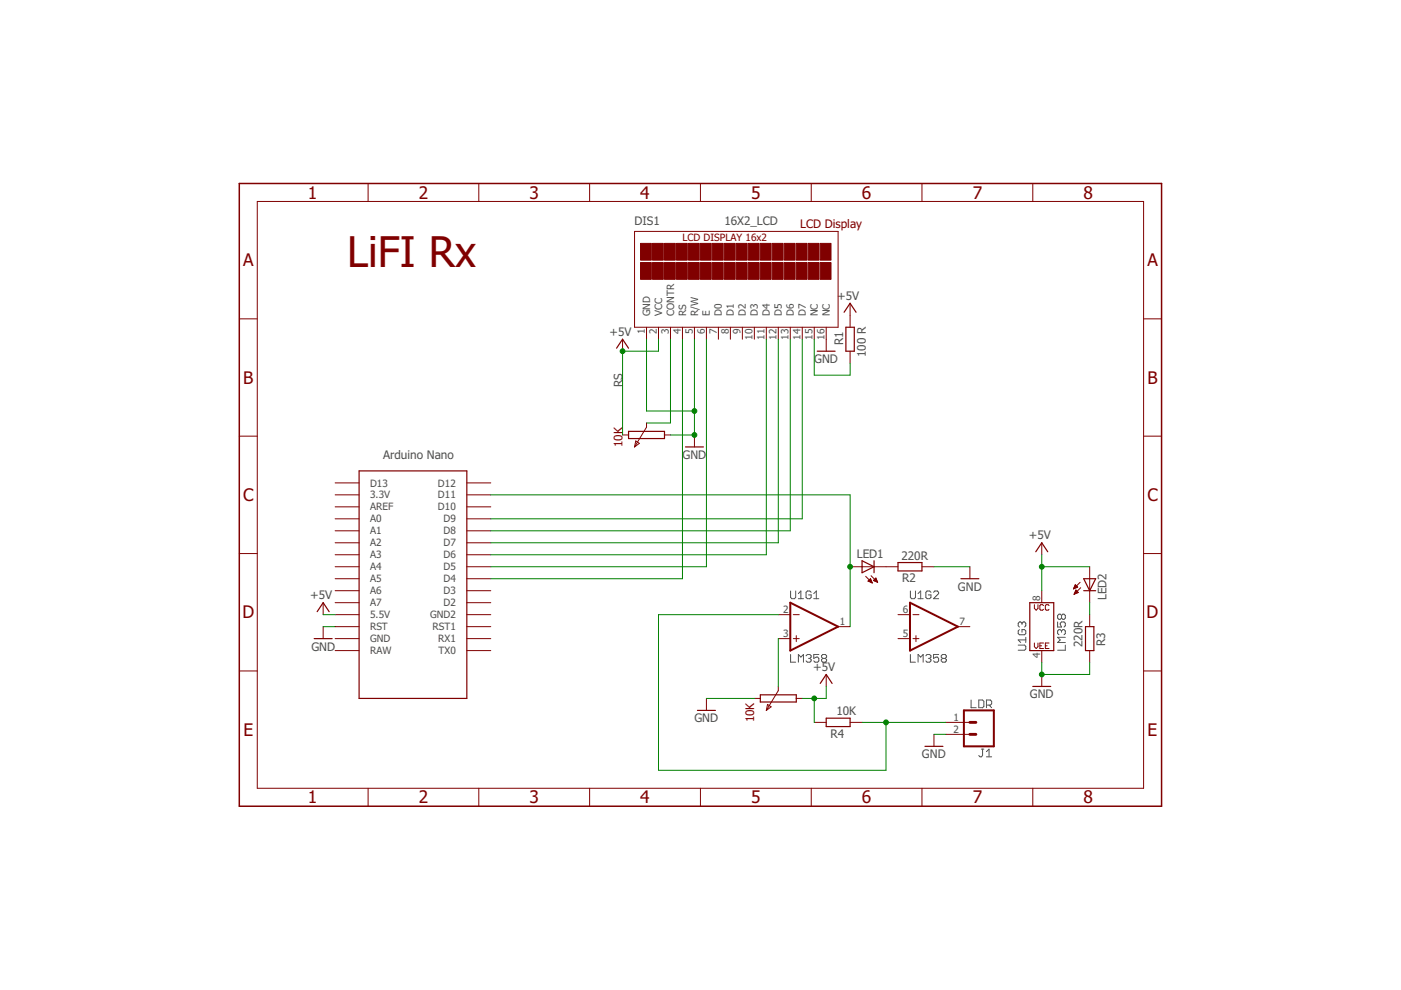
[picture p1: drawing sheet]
<svg xmlns="http://www.w3.org/2000/svg" width="297mm" height="210mm" viewBox="0 0 297 210" stroke-linecap="round" stroke-linejoin="round" font-family="sans-serif">
<g fill="none" stroke="#505050" stroke-width=".21">
<path d="M167.6 125.3v1.4l.3 .2h.5l.3-.2v-1.4M167.6 138.8v1.6h1.1M169.3 126.9h1M169.3 125.9l.5-.6v1.6M170.9 139l.3-.2h.5l.3 .2v.3l-.3 .3M171.4 139.6h.3M171.7 139.6l.3 .2v.3l-.3 .3h-.5l-.3-.3M172 125.6l-.3-.3h-.5l-.3 .3v1.1l.3 .2h.5l.3-.2v-.6h-.6M172.5 126.9h1.1M172.5 125.9l.6-.6v1.6M173.6 138.8h-1.1v.8l.6-.3h.3l.2 .3v.5l-.2 .3h-.6l-.3-.3M174.4 139.6l-.2 .2v.3l.2 .3h.6l.3-.3v-.3l-.3-.2"/>
<path d="M174.4 139.6l-.2-.3v-.3l.2-.2h.6l.3 .2v.3l-.3 .3M174.4 139.6h.6M193 125.3v1.4l.3 .2h.5l.3-.2v-1.4M193 138.8v1.6h1.1M194.6 126.9h1.1M194.6 125.9l.6-.6v1.6M196.3 139l.3-.2h.5l.3 .2v.3l-.3 .3M196.8 139.6h.3M197.1 139.6l.3 .2v.3l-.3 .3h-.5l-.3-.3M197.4 125.6l-.3-.3h-.5l-.3 .3v1.1l.3 .2h.5l.3-.2v-.6h-.6M197.9 125.6l.3-.3h.5l.3 .3v.3l-1.1 1h1.1M199 138.8h-1.1v.8l.8-.3 .3 .3v.5l-.3 .3h-.5l-.3-.3"/>
<path d="M199.8 139.6l-.2 .2v.3l.2 .3h.6l.2-.3v-.3l-.2-.2M199.8 139.6l-.2-.3v-.3l.2-.2h.6l.2 .2v.3l-.2 .3M199.8 139.6h.6M215.9 136.8h1.3l.3 .3v.5l-.3 .3h-1.3M216.1 133.5l-.2 .3v.5l.2 .3h1.1l.3-.3v-.5l-.3-.3h-.5v.5M216.7 132.1l.3-.2h.2l.3 .2v.6l-.3 .2M216.7 132.1l-.3-.2h-.3l-.2 .2v.6l.2 .2M216.7 132.1v.3M217.5 135.1v1.1M217.5 135.7h-1.6l.5 .5M224.2 131.9v1h.9l-.3-.5v-.3l.3-.2h.5l.3 .2v.6l-.3 .2M225.1 133.8l-.3-.3h-.3l-.3 .3v.5l.3 .3"/>
<path d="M225.1 133.8l.2-.3h.3l.3 .3v.5l-.3 .3M225.1 130.5l.2-.3h.3l.3 .3v.5l-.3 .3h-.3l-.2-.3M225.1 130.5l-.3-.3h-.3l-.3 .3v.5l.3 .3h.3l.3-.3M225.1 130.5v.5M225.1 133.8v.2M225.9 136.8v1.1h-1.7M225.9 135.1h-1.7l.6 .6-.6 .5h1.7M169.3 140.4v-1.6l.5 .5 .5-.5v1.6M194.6 140.4v-1.6l.6 .5 .5-.5v1.6M205.9 148.4v1.7h1.1M207.5 148.4h.8l.3 .3v1.1l-.3 .3h-.8zM208.1 158.8h.5"/>
<path d="M208.3 158.8v1.4l-.2 .3h-.3l-.3-.3M209.1 149.5h.9l.2-.3v-.5l-.2-.3h-.9v1.7M209.1 159.4l.6-.6v1.7M209.7 149.5l.5 .6M209.1 160.5h1.1"/>
</g>
<path d="M50.7 38.9h195.6v132h-195.6z" fill="none" stroke="#800000" stroke-width=".32"/>
<g fill="none" stroke="#800000" stroke-width=".21">
<path d="M78 38.9v3.8M101.5 38.9v3.8M125 38.9v3.8M148.5 38.9v3.8M172 38.9v3.8M195.5 38.9v3.8M219 38.9v3.8M54.5 42.7h188v124.4h-188zM134.5 49.1h43.2v20.3h-43.2zM50.7 67.6h3.8M132 71.9v2.6M137.1 69.4v2.5"/>
<path d="M139.6 69.4v2.5M142.2 69.4v2.5M144.7 69.4v2.5M147.2 69.4v2.5M149.8 69.4v2.5M152.3 69.4v2.5M154.9 69.4v2.5M157.4 69.4v2.5M159.9 69.4v2.5M162.5 69.4v2.5M165 69.4v2.5M167.6 69.4v2.5"/>
<path d="M170.1 69.4v2.5M172.6 69.4v2.5M175.2 69.4v5.1M180.2 64.3v5.1M180.2 74.5v2.5M242.5 67.6h3.8M50.7 92.5h3.8M132 92.2h1.3M134.8 93.5l.8 .5-1.1 .8zM137.1 89.7v.9l-2.6 4.2M140.9 92.2h1.3M147.2 92.2v2.6"/>
<path d="M242.5 92.5h3.8M50.7 117.4h3.8M71.1 104.9h5M71.1 107.5h5M71.1 117.6h5M71.1 115.1h5M71.1 112.5h5M71.1 110h5M71.1 102.4h5M99 104.9h5.1M99 107.5h5.1M99 117.6h5.1"/>
<path d="M99 115.1h5.1M99 112.5h5.1M99 110h5.1M99 102.4h5.1M220.9 115.1v2.5M242.5 117.4h3.8M68.5 127.8v2.5M68.5 132.9v2.5M71.1 137.9h5M71.1 135.4h5M71.1 132.9h5M71.1 130.3h5"/>
<path d="M71.1 127.8h5M71.1 125.2h5M71.1 122.7h5M71.1 120.2h5M99 137.9h5.1M99 135.4h5.1M99 132.9h5.1M99 130.3h5.1M99 127.8h5.1M99 125.2h5.1M99 122.7h5.1M99 120.2h5.1"/>
<path d="M165 135.4h2.6M165 130.3h2.6M168.2 135.4h1.3M168.2 130.3h1.3M168.8 134.8v1.2M177.7 132.9h2.5M180.2 120.2h10.2M183.5 122.2l1.4 1.4M184.1 123.2h.7M184.2 123.1h.5M184.3 123.3h.5M184.3 122.9h.4"/>
<path d="M184.4 122.8h.2M184.6 122.7h.1M184.6 122.7l-.6 .5 .9 .4M184.6 122.7l.3 .9M184.6 123.4h.3M184.7 122.1l1.4 1.4M184.8 123.5h.1M185.2 123.1l.9 .4M185.2 123.1h.7M185.3 122.9h.6M185.4 123.2h.6M185.5 122.8h.3"/>
<path d="M185.6 122.7h.2M185.7 122.6l-.5 .5M185.7 122.6l.4 .9M185.7 122.6h.1M185.7 123.3h.3M186 123.4h.1M190.4 135.4h2.5M190.4 130.3h2.5M193.6 135.4h1.2M193.6 130.3h1.2M194.2 134.8v1.2M195.5 120.2h2.5"/>
<path d="M203.1 132.9h2.5M205.6 120.2v2.5M219.3 128.2v.8l.4 .4 .4-.4v-.8M219.3 136.3v.8l.4 .4 .4-.4v-.8M220.5 136.9h.4M220.9 125.2v2.6M220.9 137.9v2.6M221.3 136.3h-.8v1.2h.8M221.3 128.4l-.3-.2h-.3l-.2 .2v.8l.2 .2h.3l.3-.2M221.6 136.9h.4M222.4 136.3h-.8v1.2h.8M222.4 128.4l-.2-.2h-.4l-.2 .2v.8l.2 .2h.4l.2-.2"/>
<path d="M227.6 124.8h.3M227.7 124.6h.4M227.8 124.5h.6M227.8 126h.1M227.8 124.4h.6M227.8 125.8h.3M227.9 124.3h.4M227.9 125.7h.5M227.9 124.1h.3M227.9 125.6h.7M228 124h.1M228 125.5h.5"/>
<path d="M228 124l.5 .5-.9 .4zM228 125.3h.3M228 125.2h.2M228.1 125.1l-.4 .9M228.1 125.1l.5 .5M228.1 125.1h.1M228.6 125.6l-.9 .4M229 123.5l-1.4 1.4M229.1 124.6l-1.4 1.4M231 120.2v7.6M231 130.3v2.6M231 137.9v2.6"/>
<path d="M50.7 142.3h3.8M149.8 148.1v2.5M159.9 148.1h1.3M162.7 149.4l.8 .5-1 .7zM165 145.5v.9l-2.5 4.2M168.8 148.1h1.3M172.6 153.2h2.6M175.2 143v2.5M180.2 153.2h2.6M198 155.7v2.5M200.6 153.2h5M200.6 155.7h5"/>
<path d="M220.9 143v2.5M242.5 142.3h3.8M78 167.1v3.8M101.5 167.1v3.8M125 167.1v3.8M148.5 167.1v3.8M172 167.1v3.8M195.5 167.1v3.8M219 167.1v3.8"/>
</g>
<g fill="#800000" stroke="#800000" stroke-width=".21">
<path d="M135.8 51.6h2.3v3.6h-2.3z"/>
<path d="M135.8 55.7h2.3v3.5h-2.3z"/>
<path d="M138.3 51.6h2.3v3.6h-2.3z"/>
<path d="M138.3 55.7h2.3v3.5h-2.3z"/>
<path d="M140.9 51.6h2.3v3.6h-2.3z"/>
<path d="M140.9 55.7h2.3v3.5h-2.3z"/>
<path d="M143.4 51.6h2.3v3.6h-2.3z"/>
<path d="M143.4 55.7h2.3v3.5h-2.3z"/>
<path d="M146 51.6h2.3v3.6h-2.3z"/>
<path d="M146 55.7h2.3v3.5h-2.3z"/>
<path d="M148.5 51.6h2.3v3.6h-2.3z"/>
<path d="M148.5 55.7h2.3v3.5h-2.3z"/>
<path d="M151 51.6h2.3v3.6h-2.3z"/>
<path d="M151 55.7h2.3v3.5h-2.3z"/>
<path d="M153.6 51.6h2.3v3.6h-2.3z"/>
<path d="M153.6 55.7h2.3v3.5h-2.3z"/>
<path d="M156.1 51.6h2.3v3.6h-2.3z"/>
<path d="M156.1 55.7h2.3v3.5h-2.3z"/>
<path d="M158.7 51.6h2.3v3.6h-2.3z"/>
<path d="M158.7 55.7h2.3v3.5h-2.3z"/>
<path d="M161.2 51.6h2.3v3.6h-2.3z"/>
<path d="M161.2 55.7h2.3v3.5h-2.3z"/>
<path d="M163.7 51.6h2.3v3.6h-2.3z"/>
<path d="M163.7 55.7h2.3v3.5h-2.3z"/>
<path d="M166.3 51.6h2.3v3.6h-2.3z"/>
<path d="M166.3 55.7h2.3v3.5h-2.3z"/>
<path d="M168.8 51.6h2.3v3.6h-2.3z"/>
<path d="M168.8 55.7h2.3v3.5h-2.3z"/>
<path d="M171.4 51.6h2.3v3.6h-2.3z"/>
<path d="M171.4 55.7h2.3v3.5h-2.3z"/>
<path d="M173.9 51.6h2.3v3.6h-2.3z"/>
<path d="M173.9 55.7h2.3v3.5h-2.3z"/>
</g>
<g fill="none" stroke="#800000" stroke-width=".25">
<path d="M130.7 73.8l1.3-1.9 1.3 1.9M173.3 74.5h3.8M179 66.2l1.2-1.9 1.3 1.9M179.3 69.4h1.8v5.1h-1.8zM76.1 99.8h22.9v48.3h-22.9zM133.3 91.5h7.6v1.5h-7.6zM145.3 94.8h3.8M182.8 118.9l2.5 1.3-2.5 1.2zM185.3 118.9v2.5M190.4 119.3h5.1v1.8h-5.1zM219.6 117l1.3-1.9 1.2 1.9M66.6 135.4h3.8"/>
<path d="M67.2 129.7l1.3-1.9 1.3 1.9M203.7 122.7h3.8M218.3 127.8h5.1v10.1h-5.1zM229.8 122.7h2.5l-1.3 2.5zM229.8 125.2h2.5M230.1 132.9h1.8v5h-1.8zM147.9 150.6h3.8M161.2 147.3h7.6v1.5h-7.6zM173.9 144.9l1.3-1.9 1.2 1.9M175.2 152.3h5v1.8h-5zM196.1 158.2h3.8M219 145.5h3.8"/>
</g>
<path d="M167.6 127.8l10.1 5.1-10.1 5zM192.9 127.8l10.2 5.1-10.2 5zM204.4 150.6h6.3v7.6h-6.3z" fill="none" stroke="#800000" stroke-width=".42"/>
<path d="M205.6 155.7h1.3M205.6 153.2h1.3" fill="none" stroke="#800000" stroke-width=".61"/>
<g fill="none" stroke="#008000" stroke-width=".21">
<path d="M137.1 71.9v15.2h10.1M139.6 71.9v2.6h-7.6v17.7M142.2 71.9v17.8h-5.1M144.7 71.9v50.8h-40.6M147.2 71.9v20.3h-5M149.8 71.9v48.3h-45.7M162.5 71.9v45.7h-58.4M165 71.9v43.2h-60.9M167.6 71.9v40.6h-63.5M170.1 71.9v38.1h-66M172.6 71.9v7.6h7.6v-2.5M104.1 104.9h76.1v28"/>
<path d="M220.9 117.6v7.6M68.5 130.3h2.6M68.5 132.9h2.6M165 130.3h-25.4v33h48.3v-10.1M165 135.4v10.1M198 120.2h7.6M220.9 120.2h10.1M231 127.8v2.5M149.8 148.1h10.1M172.6 148.1v5.1M175.2 145.5v2.6h-5.1M182.8 153.2h17.8"/>
<path d="M198 155.7h2.6M220.9 140.5v2.5h10.1v-2.5"/>
</g>
<g fill="#008000" stroke="#008000" stroke-width=".21">
<circle cx="132" cy="74.5" r=".51"/>
<circle cx="220.9" cy="120.2" r=".51"/>
<circle cx="172.6" cy="148.1" r=".51"/>
<circle cx="147.2" cy="87.1" r=".51"/>
<circle cx="147.2" cy="92.2" r=".51"/>
<circle cx="220.9" cy="143" r=".51"/>
<circle cx="180.2" cy="120.2" r=".51"/>
<circle cx="187.9" cy="153.2" r=".51"/>
</g>
<text font-size="9" fill="#800000" x="73.6" y="56.7">LiFI Rx</text>
<g font-size="3.7" fill="#800000">
<text x="65.3" y="42.1">1</text>
<text x="88.8" y="42.1">2</text>
<text x="112.3" y="42.1">3</text>
<text x="135.8" y="42.1">4</text>
<text x="159.3" y="42.1">5</text>
<text x="182.7" y="42.1">6</text>
<text x="206.2" y="42.1">7</text>
<text x="229.7" y="42.1">8</text>
<text x="51.5" y="56.5">A</text>
<text x="243.3" y="56.5">A</text>
<text x="51.6" y="81.3">B</text>
<text x="243.3" y="81.3">B</text>
<text x="51.5" y="106.2">C</text>
<text x="243.3" y="106.2">C</text>
<text x="51.4" y="131.1">D</text>
<text x="243.1" y="131.1">D</text>
<text x="51.6" y="156">E</text>
<text x="243.3" y="156">E</text>
<text x="65.3" y="170.3">1</text>
<text x="88.8" y="170.3">2</text>
<text x="112.3" y="170.3">3</text>
<text x="135.8" y="170.3">4</text>
<text x="159.3" y="170.3">5</text>
<text x="182.7" y="170.3">6</text>
<text x="206.2" y="170.3">7</text>
<text x="229.7" y="170.3">8</text>
</g>
<g font-size="2.5" fill="#505050">
<text x="134.5" y="47.8">DIS1</text>
<text x="153.6" y="47.8">16X2_LCD</text>
<text x="177.5" y="63.5">+5V</text>
<text x="129.2" y="71.2">+5V</text>
<text x="172.6" y="77">GND</text>
<text x="178.7" y="73.2" transform="rotate(-90 178.7 73.2)">R1</text>
<text x="183.5" y="75.7" transform="rotate(-90 183.5 75.7)">100 R</text>
<text x="132" y="82.1" transform="rotate(-90 132 82.1)">RS</text>
<text x="81.2" y="97.3">Arduino Nano</text>
<text x="144.7" y="97.3">GND</text>
<text x="181.7" y="118.4">LED1</text>
<text x="191.1" y="118.6">220R</text>
<text x="218.1" y="114.3">+5V</text>
<text x="191.3" y="123.4">R2</text>
<text x="203.1" y="125.2">GND</text>
<text x="65.8" y="127">+5V</text>
<text x="234.6" y="127.3" transform="rotate(-90 234.6 127.3)">LED2</text>
<text x="66" y="137.9">GND</text>
<text x="229.5" y="137.2" transform="rotate(-90 229.5 137.2)">220R</text>
<text x="234.3" y="137" transform="rotate(-90 234.3 137)">R3</text>
<text x="172.4" y="142.3">+5V</text>
<text x="218.3" y="148.1">GND</text>
<text x="147.2" y="153.2">GND</text>
<text x="177.3" y="151.6">10K</text>
<text x="176.1" y="156.4">R4</text>
<text x="195.5" y="160.8">GND</text>
</g>
<g font-size="2.5" fill="#800000">
<text x="169.7" y="48.3">LCD Display</text>
<text x="132" y="94.8" transform="rotate(-90 132 94.8)">10K</text>
<text x="159.9" y="153.2" transform="rotate(-90 159.9 153.2)">10K</text>
</g>
<text font-size="2.1" fill="#800000" x="144.7" y="51.1">LCD DISPLAY 16x2</text>
<g font-size="2.1" fill="#505050">
<text x="136.7" y="70.9" transform="rotate(-90 136.7 70.9)">1</text>
<text x="137.8" y="67" transform="rotate(-90 137.8 67)">GND</text>
<text x="139.3" y="70.9" transform="rotate(-90 139.3 70.9)">2</text>
<text x="140.4" y="67" transform="rotate(-90 140.4 67)">VCC</text>
<text x="141.8" y="70.9" transform="rotate(-90 141.8 70.9)">3</text>
<text x="142.9" y="67" transform="rotate(-90 142.9 67)">CONTR</text>
<text x="144.3" y="70.9" transform="rotate(-90 144.3 70.9)">4</text>
<text x="145.5" y="67" transform="rotate(-90 145.5 67)">RS</text>
<text x="146.9" y="70.9" transform="rotate(-90 146.9 70.9)">5</text>
<text x="148" y="67" transform="rotate(-90 148 67)">R/W</text>
<text x="149.4" y="70.9" transform="rotate(-90 149.4 70.9)">6</text>
<text x="150.5" y="67" transform="rotate(-90 150.5 67)">E</text>
<text x="152" y="70.9" transform="rotate(-90 152 70.9)">7</text>
<text x="153.1" y="67" transform="rotate(-90 153.1 67)">D0</text>
<text x="154.5" y="70.9" transform="rotate(-90 154.5 70.9)">8</text>
<text x="155.6" y="67" transform="rotate(-90 155.6 67)">D1</text>
<text x="157" y="70.9" transform="rotate(-90 157 70.9)">9</text>
<text x="158.2" y="67" transform="rotate(-90 158.2 67)">D2</text>
<text x="160.7" y="67" transform="rotate(-90 160.7 67)">D3</text>
<text x="163.2" y="67" transform="rotate(-90 163.2 67)">D4</text>
<text x="165.8" y="67" transform="rotate(-90 165.8 67)">D5</text>
<text x="168.3" y="67" transform="rotate(-90 168.3 67)">D6</text>
<text x="170.8" y="67" transform="rotate(-90 170.8 67)">D7</text>
<text x="173.4" y="67" transform="rotate(-90 173.4 67)">NC</text>
<text x="175.9" y="67" transform="rotate(-90 175.9 67)">NC</text>
<text x="159.6" y="72.1" transform="rotate(-90 159.6 72.1)">10</text>
<text x="162.1" y="72.1" transform="rotate(-90 162.1 72.1)">11</text>
<text x="164.7" y="72.1" transform="rotate(-90 164.7 72.1)">12</text>
<text x="167.2" y="72.1" transform="rotate(-90 167.2 72.1)">13</text>
<text x="169.7" y="72.1" transform="rotate(-90 169.7 72.1)">14</text>
<text x="172.3" y="72.1" transform="rotate(-90 172.3 72.1)">15</text>
<text x="174.8" y="72.1" transform="rotate(-90 174.8 72.1)">16</text>
<text x="78.5" y="105.7">3.3V</text>
<text x="78.5" y="103.1">D13</text>
<text x="92.9" y="103.1">D12</text>
<text x="92.9" y="105.7">D11</text>
<text x="78.5" y="108.2">AREF</text>
<text x="78.5" y="113.3">A1</text>
<text x="78.5" y="110.8">A0</text>
<text x="92.9" y="108.2">D10</text>
<text x="94" y="113.3">D8</text>
<text x="94" y="110.8">D9</text>
<text x="78.5" y="118.4">A3</text>
<text x="78.5" y="115.8">A2</text>
<text x="94" y="118.4">D6</text>
<text x="94" y="115.8">D7</text>
<text x="78.5" y="123.5">A5</text>
<text x="78.5" y="120.9">A4</text>
<text x="94" y="123.5">D4</text>
<text x="94" y="120.9">D5</text>
<text x="78.5" y="131.1">5.5V</text>
<text x="78.5" y="128.5">A7</text>
<text x="78.5" y="126">A6</text>
<text x="91.2" y="131.1">GND2</text>
<text x="94" y="128.5">D2</text>
<text x="94" y="126">D3</text>
<text x="166" y="130">2</text>
<text x="191.4" y="130">6</text>
<text x="220.5" y="127.4" transform="rotate(-90 220.5 127.4)">8</text>
<text x="78.5" y="136.2">GND</text>
<text x="78.5" y="133.6">RST</text>
<text x="91.7" y="133.6">RST1</text>
<text x="92.9" y="136.2">RX1</text>
<text x="166" y="135">3</text>
<text x="178.1" y="132.5">1</text>
<text x="191.4" y="135">5</text>
<text x="203.5" y="132.5">7</text>
<text x="78.5" y="138.7">RAW</text>
<text x="93" y="138.7">TX0</text>
<text x="220.5" y="139.5" transform="rotate(-90 220.5 139.5)">4</text>
<text x="202.1" y="152.8">1</text>
<text x="202.1" y="155.4">2</text>
</g>
</svg>
